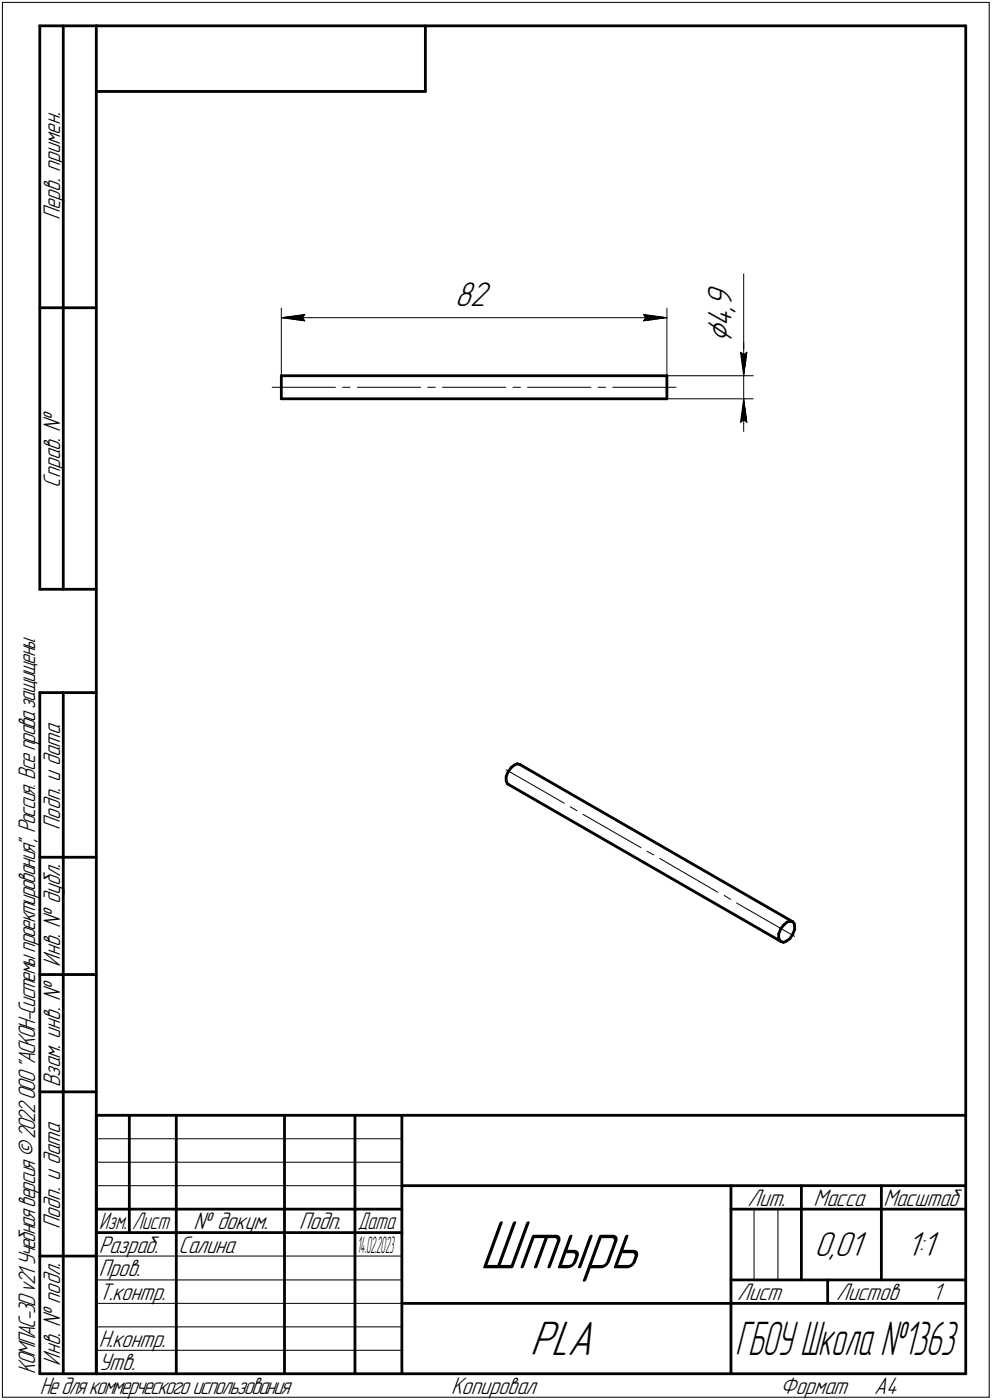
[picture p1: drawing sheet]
<svg xmlns="http://www.w3.org/2000/svg" width="211mm" height="298mm" viewBox="0 0 211 298" stroke-linecap="round" stroke-linejoin="round" font-family="sans-serif">
<g fill="none" stroke="#000" stroke-width=".59">
<path d="M8.5 5.5v120zM8.5 5.5h12zM13.5 5.5v120zM20.5 5.5v287zM20.5 5.5h185zM20.5 19.5h70zM90.5 5.5v14zM205.5 5.5v287zM8.5 65.5h12zM59.9 84.9h82zM59.9 80v4.9zM59.9 80h82z"/>
<path d="M141.9 80v4.9zM8.5 125.5h12zM8.5 147.5v145zM8.5 147.5h12zM13.5 147.5v145zM107.7 165.4v.9zM107.7 166.3l.2 .6zM107.9 166.9l.3 .1zM108.1 164.3l-.4 1.1zM108.2 167l58 33.5zM108.8 163.4l.7-.5zM108.8 163.4l-.7 .9z"/>
<path d="M109.5 162.9l.6-.3zM110.1 162.6l.6 .2zM110.7 162.8l58 33.5zM8.5 182.5h12zM165.7 198.9v.8zM165.7 199.7l.2 .6zM166.1 197.8l-.4 1.1zM166.8 196.9l.7-.6zM166.8 196.9l-.7 .9zM167.5 196.3l.6-.1zM168.1 196.2l.6 .1zM168.7 196.3l.3 .4z"/>
<path d="M168.7 199l-.6 .9zM169 196.7l.1 .7zM169.1 198l-.4 1zM169.1 197.4v.6zM8.5 207.5h12zM165.9 200.3l.3 .2zM166.2 200.5l.5 .2zM166.7 200.7l.6-.3zM167.3 200.4l.8-.5zM8.5 232.5h12zM20.5 237.5h185zM20.5 237.5v55z"/>
<path d="M27.5 237.5v25zM37.5 237.5v55zM60.5 237.5v55zM75.5 237.5v55zM85.5 237.5v55zM20.5 257.5h65zM85.5 252.5h120zM155.5 252.5v40zM155.5 257.5h15zM170.5 252.5v20zM170.5 257.5h35zM187.5 252.5v20z"/>
<path d="M8.5 267.5h12zM20.5 262.5h65zM85.5 277.5h70zM155.5 277.5h50zM155.5 272.5h50zM176.1 272.5v5zM8.5 292.5h12zM20.5 292.5h185z"/>
</g>
<g fill="none" stroke="#000" stroke-width=".21">
<path d="M.5 .5v297zM.5 .5h210zM210.5 .5v297zM158.2 58.3v16.7zM59.9 65.6v14.4zM59.9 67.6l5-.6zM59.9 67.6l5 .7zM59.9 67.6h82zM64.3 67.6l.6 .7zM64.9 67l-.6 .6zM136.9 68.3l5-.7zM136.9 67l.5 .6z"/>
<path d="M136.9 67l5 .6zM137.4 67.6l-.5 .7zM141.9 65.6v14.4zM157.6 75l.6 .5zM157.6 75l.6 5zM158.2 75v5zM158.2 75.5l.7-.5zM158.2 73v7zM158.9 75l-.7 5zM57.9 82.5h13.5zM72.9 82.5h1.6zM76 82.5h13.5z"/>
<path d="M91 82.5h1.6zM94.1 82.5h13.5zM109.1 82.5h1.6zM112.3 82.5h13.4zM127.3 82.5h1.6zM130.4 82.5h13.4zM141.9 80h18.4zM141.9 84.9h18.4zM157.6 89.9l.6-.5zM158.2 84.9l-.6 5zM158.2 89.4l.7 .5zM158.2 84.9l.7 5z"/>
<path d="M158.2 84.9v7zM158.2 80v4.9zM107.7 163.9l12.4 7.1zM121.3 171.8l1.5 .8zM124 173.4l12.4 7.1zM137.7 181.3l1.4 .7zM140.4 182.8l12.3 7.2zM154.1 190.7l1.3 .8zM156.7 192.3l12.4 7.1zM20.5 247.5h65zM20.5 252.5h65zM20.5 242.5h65z"/>
<path d="M160.4 257.5v15zM165.5 257.5v15zM20.5 267.5h65zM20.5 272.5h65zM20.5 277.5h65zM.5 297.5h210zM20.5 282.5h65zM20.5 287.5h65z"/>
</g>
<g fill="#fff" stroke="#fff" stroke-width=".21">
<path d="M96.8 59.5h8.2zM96.8 59.6h8.2zM96.8 59.7h8.2zM96.8 59.8h8.2zM96.8 59.9h8.2zM96.8 59.9h8.2zM96.8 60h8.2zM96.8 60.1h8.2zM96.8 60.2h8.2zM96.8 60.3h8.2zM96.8 60.4h8.2zM96.8 60.5h8.2zM96.8 60.5h8.2zM96.8 60.6h8.2zM96.8 60.7h8.2zM96.8 60.8h8.2zM96.8 60.9h8.2zM96.8 61h8.2zM96.8 61h8.2zM96.8 61.1h8.2zM96.8 61.2h8.2zM96.8 61.3h8.2zM96.8 61.4h8.2zM96.8 61.5h8.2zM96.8 61.6h8.2zM96.8 61.6h8.2zM96.8 61.7h8.2zM96.8 61.8h8.2zM96.8 61.9h8.2zM96.8 62h8.2zM96.8 62.1h8.2zM96.8 62.1h8.2zM96.8 62.2h8.2zM96.8 62.3h8.2zM96.8 62.4h8.2zM96.8 62.5h8.2zM96.8 62.6h8.2zM96.8 62.7h8.2zM96.8 62.7h8.2zM96.8 62.8h8.2zM96.8 62.9h8.2zM96.8 63h8.2zM96.8 63.1h8.2zM96.8 63.2h8.2zM96.8 63.2h8.2zM96.8 63.3h8.2zM96.8 63.4h8.2zM96.8 63.5h8.2zM96.8 63.6h8.2zM96.8 63.7h8.2zM96.8 63.8h8.2zM96.8 63.8h8.2zM96.8 63.9h8.2zM96.8 64h8.2zM96.8 64.1h8.2zM96.8 64.2h8.2zM96.8 64.3h8.2zM96.8 64.3h8.2zM96.8 64.4h8.2zM96.8 64.5h8.2zM96.8 64.6h8.2zM96.8 64.7h8.2zM96.8 64.8h8.2zM96.8 64.9h8.2zM96.8 64.9h8.2zM96.8 65h8.2zM96.8 65.1h8.2zM96.8 65.2h8.2zM96.8 65.3h8.2zM96.8 65.4h8.2zM96.8 65.4h8.2zM96.8 65.5h8.2zM96.8 65.6h8.2zM96.8 65.7h8.2zM96.8 65.8h8.2zM96.8 65.9h8.2zM96.8 66h8.2zM96.8 66h8.2zM96.8 66.1h8.2zM96.8 66.2h8.2zM96.8 66.3h8.2zM96.8 66.4h8.2zM96.8 66.5h8.2zM96.8 66.5h8.2z"/>
<path d="M64.8 66.5h.6zM64.2 66.5h1.2zM63.5 66.6h1.9zM62.9 66.7h2.5zM62.3 66.8h3.1zM61.6 66.9h3.8zM61.5 67h3.9zM61.3 67.1h4.1zM61 67.1h4.4zM60.9 67.2h4.5zM60.7 67.3h4.7zM60.5 67.4h4.9zM60.3 67.5h5.1zM60.1 67.6h5.3zM59.9 67.6h5.5zM60.1 67.7h5.3zM60.4 67.8h5zM60.5 67.9h4.9zM60.8 68h4.6zM61 68.1h4.4zM61.2 68.2h4.2zM61.5 68.2h3.9zM61.6 68.3h3.8zM62.3 68.4h3.1zM62.9 68.5h2.5zM63.5 68.6h1.9zM64.2 68.7h1.2zM64.8 68.7h.6z"/>
<path d="M136.4 66.5h.7zM136.4 66.5h1.3zM136.4 66.6h1.9zM136.4 66.7h2.5zM136.4 66.8h3.1zM136.4 66.9h3.7zM136.4 67h4zM136.4 67.1h4.1zM136.4 67.1h4.3zM136.4 67.2h4.6zM136.4 67.3h4.7zM136.4 67.4h4.9zM136.4 67.5h5.2zM136.4 67.6h5.3zM136.4 67.6h5.5zM136.4 67.7h5.3zM136.4 67.8h5.1zM136.4 67.9h4.9zM136.4 68h4.7zM136.4 68.1h4.4zM136.4 68.2h4.2zM136.4 68.2h4zM136.4 68.3h3.7zM136.4 68.4h3.1zM136.4 68.5h2.5zM136.4 68.6h1.9zM136.4 68.7h1.3zM136.4 68.7h.7z"/>
<path d="M150 60.3h7.2zM150 60.4h7.2zM150 60.5h7.2zM150 60.5h7.2zM150 60.6h7.2zM150 60.7h7.2zM150 60.8h7.2zM150 60.9h7.2zM150 61h7.2zM150 61h7.2zM150 61.1h7.2zM150 61.2h7.2zM150 61.3h7.2zM150 61.4h7.2zM150 61.5h7.2zM150 61.6h7.2zM150 61.6h7.2zM150 61.7h7.2zM150 61.8h7.2zM150 61.9h7.2zM150 62h7.2zM150 62.1h7.2zM150 62.1h7.2zM150 62.2h7.2zM150 62.3h7.2zM150 62.4h7.2zM150 62.5h7.2zM150 62.6h7.2zM150 62.7h7.2zM150 62.7h7.2zM150 62.8h7.2zM150 62.9h7.2zM150 63h7.2zM150 63.1h7.2zM150 63.2h7.2zM150 63.2h7.2zM150 63.3h7.2zM150 63.4h7.2zM150 63.5h7.2zM150 63.6h7.2zM150 63.7h7.2zM150 63.8h7.2zM150 63.8h7.2zM150 63.9h7.2zM150 64h7.2zM150 64.1h7.2zM150 64.2h7.2zM150 64.3h7.2zM150 64.3h7.2zM150 64.4h7.2zM150 64.5h7.2zM150 64.6h7.2zM150 64.7h7.2zM150 64.8h7.2zM150 64.9h7.2zM150 64.9h7.2zM150 65h7.2zM150 65.1h7.2zM150 65.2h7.2zM150 65.3h7.2zM150 65.4h7.2zM150 65.4h7.2zM150 65.5h7.2zM150 65.6h7.2zM150 65.7h7.2zM150 65.8h7.2zM150 65.9h7.2zM150 66h7.2zM150 66h7.2zM150 66.1h7.2zM150 66.2h7.2zM150 66.3h7.2zM150 66.4h7.2zM150 66.5h7.2zM150 66.5h7.2zM150 66.6h7.2zM150 66.7h7.2zM150 66.8h7.2zM150 66.9h7.2zM150 67h7.2zM150 67.1h7.2zM150 67.1h7.2zM150 67.2h7.2zM150 67.3h7.2zM150 67.4h7.2zM150 67.5h7.2zM150 67.6h7.2zM150 67.6h7.2zM150 67.7h7.2zM150 67.8h7.2zM150 67.9h7.2zM150 68h7.2zM150 68.1h7.2zM150 68.2h7.2zM150 68.2h7.2zM150 68.3h7.2zM150 68.4h7.2zM150 68.5h7.2zM150 68.6h7.2zM150 68.7h7.2zM150 68.7h7.2zM150 68.8h7.2zM150 68.9h7.2zM150 69h7.2zM150 69.1h7.2zM150 69.2h7.2zM150 69.3h7.2zM150 69.3h7.2zM150 69.4h7.2zM150 69.5h7.2zM150 69.6h7.2zM150 69.7h7.2zM150 69.8h7.2zM150 69.8h7.2zM150 69.9h7.2zM150 70h7.2zM150 70.1h7.2zM150 70.2h7.2zM150 70.3h7.2zM150 70.4h7.2zM150 70.4h7.2zM150 70.5h7.2zM150 70.6h7.2zM150 70.7h7.2zM150 70.8h7.2zM150 70.9h7.2zM150 71h7.2zM150 71h7.2zM150 71.1h7.2zM150 71.2h7.2zM150 71.3h7.2zM150 71.4h7.2zM150 71.5h7.2zM150 71.5h7.2zM150 71.6h7.2zM150 71.7h7.2zM150 71.8h7.2zM150 71.9h7.2zM150 72h7.2zM150 72.1h7.2zM150 72.1h7.2zM150 72.2h7.2zM150 72.3h7.2zM150 72.4h7.2zM150 72.5h7.2zM150 72.6h7.2zM150 72.6h7.2zM150 72.7h7.2zM150 72.8h7.2zM150 72.9h7.2z"/>
<path d="M157.1 74.5h2.4zM157.1 74.6h2.4zM157.1 74.7h2.4zM157.1 74.8h2.4zM157.1 74.8h2.4zM157.1 74.9h2.4zM157.1 75h2.4zM157.1 75.1h2.4zM157.1 75.2h2.3zM157.2 75.3h2.2zM157.2 75.4h2.2zM157.2 75.4h2.2zM157.2 75.5h2.2zM157.2 75.6h2.2zM157.2 75.7h2.2zM157.2 75.8h2.1zM157.2 75.9h2.1zM157.2 75.9h2.1zM157.3 76h2zM157.3 76.1h2zM157.3 76.2h2zM157.3 76.3h2zM157.3 76.4h2zM157.3 76.5h2zM157.3 76.5h2zM157.3 76.6h2zM157.3 76.7h2zM157.4 76.8h1.9zM157.4 76.9h1.9zM157.4 77h1.9zM157.4 77h1.8zM157.4 77.1h1.8zM157.4 77.2h1.8zM157.4 77.3h1.8zM157.4 77.4h1.8zM157.4 77.5h1.8zM157.5 77.6h1.7zM157.5 77.6h1.6zM157.5 77.7h1.6zM157.5 77.8h1.6zM157.5 77.9h1.6zM157.5 78h1.6zM157.5 78.1h1.6zM157.5 78.1h1.6zM157.5 78.2h1.5zM157.6 78.3h1.4zM157.6 78.4h1.4zM157.6 78.5h1.3zM157.6 78.6h1.3zM157.7 78.7h1.1zM157.7 78.7h1.1zM157.7 78.8h1zM157.8 78.9h.9zM157.8 79h.9zM157.9 79.1h.8zM157.9 79.2h.8zM158 79.2h.6zM158 79.3h.6zM158 79.4h.5zM158.1 79.5h.4zM158.1 79.6h.4zM158.2 79.7h.2zM158.2 79.8h.2z"/>
<path d="M158.2 85.2h.2zM158.2 85.3h.2zM158.1 85.3h.4zM158.1 85.4h.4zM158 85.5h.5zM158 85.6h.6zM158 85.7h.6zM157.9 85.8h.8zM157.9 85.9h.8zM157.8 85.9h.9zM157.8 86h.9zM157.7 86.1h1zM157.7 86.2h1.1zM157.7 86.3h1.1zM157.6 86.4h1.3zM157.6 86.4h1.3zM157.6 86.5h1.4zM157.6 86.6h1.4zM157.5 86.7h1.5zM157.5 86.8h1.6zM157.5 86.9h1.6zM157.5 87h1.6zM157.5 87h1.6zM157.5 87.1h1.6zM157.5 87.2h1.6zM157.5 87.3h1.6zM157.5 87.4h1.7zM157.4 87.5h1.8zM157.4 87.5h1.8zM157.4 87.6h1.8zM157.4 87.7h1.8zM157.4 87.8h1.8zM157.4 87.9h1.8zM157.4 88h1.9zM157.4 88.1h1.9zM157.4 88.1h1.9zM157.3 88.2h2zM157.3 88.3h2zM157.3 88.4h2zM157.3 88.5h2zM157.3 88.6h2zM157.3 88.6h2zM157.3 88.7h2zM157.3 88.8h2zM157.3 88.9h2zM157.2 89h2.1zM157.2 89.1h2.1zM157.2 89.2h2.1zM157.2 89.2h2.2zM157.2 89.3h2.2zM157.2 89.4h2.2zM157.2 89.5h2.2zM157.2 89.6h2.2zM157.2 89.7h2.2zM157.1 89.7h2.3zM157.1 89.8h2.4zM157.1 89.9h2.4zM157.1 90h2.4zM157.1 90.1h2.4zM157.1 90.2h2.4zM157.1 90.3h2.4zM157.1 90.3h2.4z"/>
</g>
<g fill="#000" stroke="#000" stroke-width=".21">
<path d="M59.9 67.6h4.4zM60.5 67.7h3.9zM61.1 67.8h3.4zM61.8 67.9h2.8zM62.4 68h2.2zM63 68.1h1.7zM63.7 68.2h1.1zM64.3 68.2h.6z"/>
<path d="M64.3 67.1h.6zM63.7 67.1h1.1zM63 67.2h1.7zM62.4 67.3h2.2zM61.8 67.4h2.8zM61.1 67.5h3.4zM60.5 67.6h3.9z"/>
<path d="M137 67.1h.6zM137.1 67.1h1.1zM137.2 67.2h1.7zM137.2 67.3h2.2zM137.2 67.4h2.8zM137.3 67.5h3.4zM137.4 67.6h3.9z"/>
<path d="M137.4 67.6h4.5zM137.4 67.7h3.9zM137.3 67.8h3.4zM137.2 67.9h2.8zM137.2 68h2.2zM137.2 68.1h1.7zM137.1 68.2h1.1zM137 68.2h.6z"/>
<path d="M157.6 75.2h.2zM157.6 75.3h.3zM157.6 75.4h.5zM157.6 75.4h.6zM157.6 75.5h.6zM157.6 75.6h.6zM157.7 75.7h.5zM157.7 75.8h.5zM157.7 75.9h.5zM157.7 75.9h.5zM157.7 76h.5zM157.7 76.1h.5zM157.7 76.2h.5zM157.8 76.3h.4zM157.8 76.4h.4zM157.8 76.5h.4zM157.8 76.5h.4zM157.8 76.6h.4zM157.8 76.7h.4zM157.8 76.8h.4zM157.8 76.9h.4zM157.9 77h.3zM157.9 77h.3zM157.9 77.1h.3zM157.9 77.2h.3zM157.9 77.3h.3zM157.9 77.4h.3zM157.9 77.5h.3zM158 77.6h.2zM158 77.6h.2zM158 77.7h.2zM158 77.8h.2zM158 77.9h.2zM158 78h.2zM158 78.1h.2zM158.1 78.1h.1zM158.1 78.2h.1zM158.1 78.3h.1zM158.1 78.4h.1zM158.1 78.5h.1zM158.1 78.6h.1zM158.1 78.7h.1zM158.1 78.7h.1z"/>
<path d="M158.7 75.2h.2zM158.6 75.3h.3zM158.5 75.4h.4zM158.4 75.4h.5zM158.2 75.5h.7zM158.2 75.6h.7zM158.2 75.7h.6zM158.2 75.8h.6zM158.2 75.9h.6zM158.2 75.9h.6zM158.2 76h.6zM158.2 76.1h.6zM158.2 76.2h.6zM158.2 76.3h.5zM158.2 76.4h.5zM158.2 76.5h.5zM158.2 76.5h.5zM158.2 76.6h.5zM158.2 76.7h.5zM158.2 76.8h.5zM158.2 76.9h.5zM158.2 77h.5zM158.2 77h.5zM158.2 77.1h.5zM158.2 77.2h.5zM158.2 77.3h.5zM158.2 77.4h.5zM158.2 77.5h.5zM158.2 77.6h.4zM158.2 77.6h.4zM158.2 77.7h.4zM158.2 77.8h.4zM158.2 77.9h.4zM158.2 78h.4zM158.2 78.1h.4zM158.2 78.1h.3zM158.2 78.2h.3zM158.2 78.3h.3zM158.2 78.4h.3zM158.2 78.5h.3zM158.2 78.6h.3zM158.2 78.7h.3zM158.2 78.7h.3zM158.2 78.8h.2zM158.2 78.9h.2zM158.2 79h.2zM158.2 79.1h.2zM158.2 79.2h.2zM158.2 79.2h.2zM158.2 79.3h.2z"/>
<path d="M158.1 86.2h.1zM158.1 86.3h.1zM158.1 86.4h.1zM158.1 86.4h.1zM158.1 86.5h.1zM158.1 86.6h.1zM158.1 86.7h.1zM158.1 86.8h.1zM158 86.9h.2zM158 87h.2zM158 87h.2zM158 87.1h.2zM158 87.2h.2zM158 87.3h.2zM158 87.4h.2zM157.9 87.5h.3zM157.9 87.5h.3zM157.9 87.6h.3zM157.9 87.7h.3zM157.9 87.8h.3zM157.9 87.9h.3zM157.9 88h.3zM157.8 88.1h.4zM157.8 88.1h.4zM157.8 88.2h.4zM157.8 88.3h.4zM157.8 88.4h.4zM157.8 88.5h.4zM157.8 88.6h.4zM157.8 88.6h.4zM157.7 88.7h.5zM157.7 88.8h.5zM157.7 88.9h.5zM157.7 89h.5zM157.7 89.1h.5zM157.7 89.2h.5zM157.7 89.2h.5zM157.6 89.3h.6zM157.6 89.4h.6zM157.6 89.5h.6zM157.6 89.6h.5zM157.6 89.7h.3zM157.6 89.7h.2z"/>
<path d="M158.2 85.6h.2zM158.2 85.7h.2zM158.2 85.8h.2zM158.2 85.9h.2zM158.2 85.9h.2zM158.2 86h.2zM158.2 86.1h.2zM158.2 86.2h.3zM158.2 86.3h.3zM158.2 86.4h.3zM158.2 86.4h.3zM158.2 86.5h.3zM158.2 86.6h.3zM158.2 86.7h.3zM158.2 86.8h.3zM158.2 86.9h.4zM158.2 87h.4zM158.2 87h.4zM158.2 87.1h.4zM158.2 87.2h.4zM158.2 87.3h.4zM158.2 87.4h.4zM158.2 87.5h.5zM158.2 87.5h.5zM158.2 87.6h.5zM158.2 87.7h.5zM158.2 87.8h.5zM158.2 87.9h.5zM158.2 88h.5zM158.2 88.1h.5zM158.2 88.1h.5zM158.2 88.2h.5zM158.2 88.3h.5zM158.2 88.4h.5zM158.2 88.5h.5zM158.2 88.6h.5zM158.2 88.6h.5zM158.2 88.7h.6zM158.2 88.8h.6zM158.2 88.9h.6zM158.2 89h.6zM158.2 89.1h.6zM158.2 89.2h.6zM158.2 89.2h.6zM158.2 89.3h.7zM158.2 89.4h.7zM158.4 89.5h.5zM158.5 89.6h.4zM158.6 89.7h.3zM158.7 89.7h.2z"/>
</g>
<text font-size="15.6" x="102" y="270.1">Штырь</text>
<text font-size="10.9" x="112.7" y="288.5">PLA</text>
<text font-size="10.6" x="156.4" y="288.5">ГБОУ Школа №1363</text>
<text font-size="8.5" x="155.7" y="73" transform="rotate(-90 155.7 73)">Ç</text>
<g font-size="7.8">
<text x="96.8" y="65.1">82</text>
<text x="155.7" y="65.3" transform="rotate(-90 155.7 65.3)">9</text>
<text x="155.7" y="69.5" transform="rotate(-90 155.7 69.5)">4</text>
<text x="155.7" y="66.4" transform="rotate(-90 155.7 66.4)">,</text>
<text x="173.3" y="267.5">0,01</text>
<text x="192.9" y="267.5">1:1</text>
</g>
<g font-size="5.4">
<text x="12.8" y="46.9" transform="rotate(-90 12.8 46.9)">Перв. примен.</text>
<text x="12.8" y="103.8" transform="rotate(-90 12.8 103.8)">Справ. №</text>
<text x="12.8" y="176.7" transform="rotate(-90 12.8 176.7)">Подп. и дата</text>
<text x="12.8" y="205.8" transform="rotate(-90 12.8 205.8)">Инв. № дубл.</text>
<text x="12.8" y="231.6" transform="rotate(-90 12.8 231.6)">Взам. инв. №</text>
<text x="159.1" y="256.8">Лит.</text>
<text x="173.1" y="256.8">Масса</text>
<text x="188" y="256.8">Масштаб</text>
<text x="12.8" y="261.7" transform="rotate(-90 12.8 261.7)">Подп. и дата</text>
<text x="41.2" y="261.8">№ докум.</text>
<text x="63.6" y="261.8">Подп.</text>
<text x="21" y="266.8">Разраб.</text>
<text x="38" y="266.8">Салина</text>
<text x="21" y="271.8">Пров.</text>
<text x="21" y="276.8">Т.контр.</text>
<text x="156.9" y="276.8">Лист</text>
<text x="177.9" y="276.8">Листов</text>
<text x="198.4" y="276.8">1</text>
<text x="21" y="286.8">Н.контр.</text>
<text x="7.5" y="292.5" transform="rotate(-90 7.5 292.5)">КОМПАС-3Dv21 Учебнаяверсия©2022ООО&quot;АСКОН-Системыпроектирования&quot;, Россия. Всеправазащищены.</text>
<text x="12.8" y="290.8" transform="rotate(-90 12.8 290.8)">Инв. № подл.</text>
<text x="21" y="291.8">Утв.</text>
<text x="8.5" y="296.7">Недлякоммерческогоиспользования</text>
<text x="96" y="296.8">Копировал</text>
<text x="166" y="296.8">Формат</text>
<text x="186" y="296.8">A4</text>
</g>
<g font-size="5.3">
<text x="21.1" y="261.8">Изм.</text>
<text x="28.1" y="261.8">Лист</text>
<text x="76.1" y="261.8">Дата</text>
</g>
<g font-size="5.1">
<text x="76" y="266.8">1</text>
<text x="76.7" y="266.8">4.02.2023</text>
</g>
</svg>
